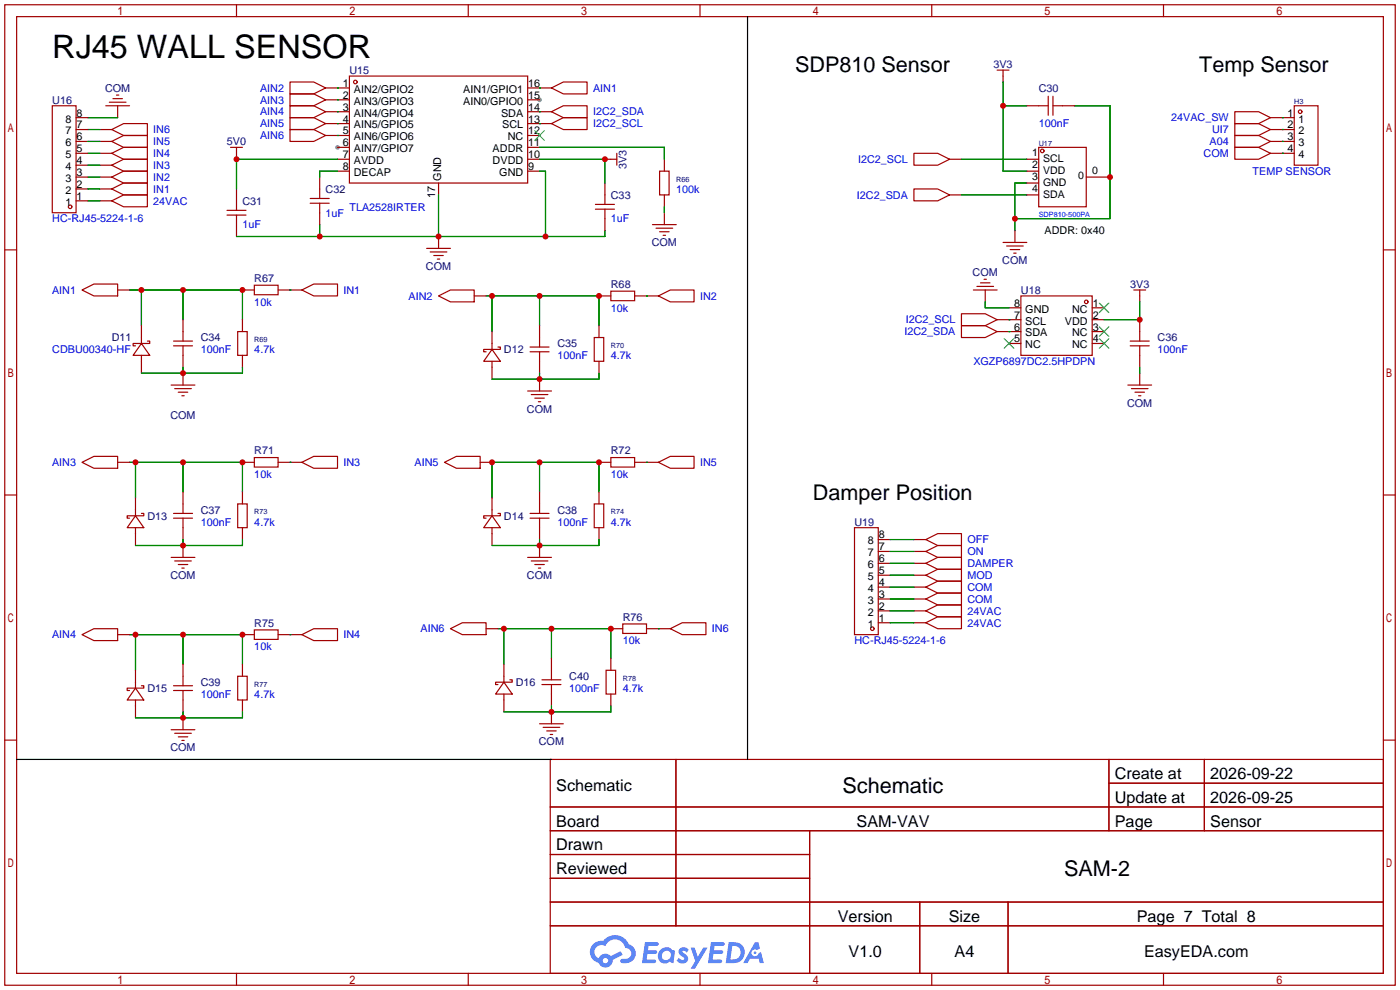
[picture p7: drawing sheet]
<svg xmlns="http://www.w3.org/2000/svg" width="299mm" height="212mm" viewBox="0 0 299 212" stroke-linecap="round" stroke-linejoin="round" font-family="sans-serif">
<g fill="#999">
<circle cx="72.1" cy="31.5" r=".51"/>
<circle cx="115.3" cy="21.3" r=".51"/>
</g>
<g fill="none" stroke="#a10000" stroke-width=".25">
<path d="M1 1h297.2v209.6h-297.2zM3.6 3.6h292.1v204.4h-292.1zM50.5 1v2.6M100.1 1v2.6M149.6 1v2.6M199.1 1v2.6M248.7 1v2.6M1 53.4h2.6M295.7 53.4h2.5M1 105.8h2.6M295.7 105.8h2.5M1 158.2h2.6"/>
<path d="M295.7 158.2h2.5M117.6 162.3h178.1v45.7h-178.1zM117.6 172.5h178.1M117.6 177.5h178.1M144.5 162.3v35.6M173 177.5v30.5M237 162.3v15.2M237 167.4h58.7M257.4 162.3v15.2M117.6 182.6h55.4M117.6 192.8h178.1M117.6 187.7h55.4"/>
<path d="M117.6 197.9h178.1M196.6 192.8v15.2M215.4 192.8v15.2M50.5 208v2.6M100.1 208v2.6M149.6 208v2.6M199.1 208v2.6M248.7 208v2.6"/>
</g>
<g fill="#5487ff">
<path d="M145.3 202.7a1.3 1.3 0 0 1 1.9 .3l-.4 .6a.54 .54 0 0 0-.9-.2l.1 .2a1.34 1.34 0 0 1 .9 1.8 1.47 1.47 0 0 1-2.3-.1l.5-.6 .8 .5a.31 .31 0 0 0 .4-.3 .31 .31 0 0 0-.3-.4 1.12 1.12 0 0 1-.7-1.8z"/>
<path d="M147.6 202.5h.9l.6 2 1.2-2h.9l-2.7 4.6h-.9l1-1.7z"/>
<path d="M137.8 201.4h1.7a1.31 1.31 0 0 1 1.2 .2 .4 .4 0 0 1-.3 .5l-1.8 .1-.1 .9h1.6a.4 .4 0 0 1 .4 .4 .4 .4 0 0 1-.5 .4h-1.6l-.2 1.2h1.4a.46 .46 0 0 1 .5 0 .46 .46 0 0 1 .1 .5l-.4 .2h-2.6z"/>
<path d="M151.9 201.4h1.7a1.32 1.32 0 0 1 1.2 .2 .39 .39 0 0 1-.3 .5l-1.8 .1-.1 .9h1.6a.4 .4 0 0 1 .4 .4 .4 .4 0 0 1-.4 .4h-1.7l-.2 1.2h1.4a.46 .46 0 0 1 .5 0 .46 .46 0 0 1 .1 .5l-.4 .2h-2.6z"/>
<path d="M161.3 201.4h.8l.3 1.3-.6 .4a.75 .75 0 0 0-1.1 .3 .75 .75 0 0 0 .5 1 .75 .75 0 0 0 .9-.7l.5-.2 .6 2.3h-.8l-.3-.9h-1.8l-.5 .9h-1z"/>
<path d="M155.7 201.4l-.6 4.4h1.5a2.27 2.27 0 0 0 2.6-2.2 2.27 2.27 0 0 0-2.7-2.2zM156.5 202.1a1.5 1.5 0 0 1 1.8 1.6 1.5 1.5 0 0 1-1.9 1.4h-.3z"/>
<path d="M141.2 203a1.6 1.6 0 0 0-.3 2.3 1.6 1.6 0 0 0 2.3 .2l.7 .3 .3-2.4-.1-.3-.5-.1a1.58 1.58 0 0 0-2.4 0zM141.8 203.5a.98 .98 0 0 1 1.6 .4 .98 .98 0 0 1-1.1 1.3 .94 .94 0 0 1-.9-.7 .94 .94 0 0 1 .4-1z"/>
<path d="M126.8 201.8a2.37 2.37 0 0 0 1.1 4 1.54 1.54 0 0 0 1.8 1 1.54 1.54 0 0 0 1.2-1.6l2.2-1.1-.5-.8-2 1a1.57 1.57 0 0 0-2.7 .5 1.5 1.5 0 0 1-.7-2.1 1.5 1.5 0 0 1 2.2-.5 2.23 2.23 0 0 1 2.3-1.4 2.23 2.23 0 0 1 2 1.8 1.16 1.16 0 0 1 1.2 1.1 1.16 1.16 0 0 1-1.1 1.2h-.7a.47 .47 0 0 0-.5 .4 .47 .47 0 0 0 .4 .5 2.17 2.17 0 0 0 2.5-.9 2.17 2.17 0 0 0-.3-2.7l-.8-.4a3.2 3.2 0 0 0-5.5-.7l-1.1 .1zM128.8 205.3a.6 .6 0 0 1 1.2 0 .6 .6 0 0 1-1.2 0z"/>
<circle cx="161.4" cy="203.6" r=".28"/>
</g>
<g fill="none" stroke="#a10000" stroke-width=".25">
<path d="M62 17.5h5.1l2.5 1.3-2.5 1.3h-5.1zM69.6 18.8h5.1M74.7 16.3h38.1v22.8h-38.1zM112.8 18.8h5.1M117.9 18.8l2.5-1.3h5.1v2.6h-5.1zM213.1 15h2.5M214.4 15v2.5M11.2 22.6h5.1v22.9h-5.1zM16.3 30.2h2.5M16.3 35.3h2.5M16.3 37.8h2.5M16.3 32.8h2.5"/>
<path d="M16.3 27.7h2.5M16.3 25.1h2.5M21.3 30.2h2.6M21.3 35.3h2.6M21.3 37.8h2.6M21.3 32.8h2.6M21.3 27.7h2.6M22.6 22.6h5.1M23.4 21.8h3.5M23.9 30.2l2.5-1.2h5.1v2.5h-5.1zM23.9 35.3l2.5-1.3h5.1v2.6h-5.1zM23.9 37.8l2.5-1.2h5.1v2.5h-5.1z"/>
<path d="M23.9 32.8l2.5-1.3h5.1v2.5h-5.1zM23.9 27.7l2.5-1.3h5.1v2.6h-5.1zM24.1 21.1h2.1M24.9 20.3h.5M25.1 22.6v2.5M49.3 31.5h2.5M50.5 31.5v2.5M62 20.1h5.1l2.5 1.2-2.5 1.3h-5.1zM62 22.6h5.1l2.5 1.3-2.5 1.2h-5.1zM62 25.1h5.1l2.5 1.3-2.5 1.3h-5.1zM62 27.7h5.1l2.5 1.3-2.5 1.2h-5.1zM68.3 37.8v4.6"/>
<path d="M69.6 21.3h5.1M69.6 23.9h5.1M69.6 26.4h5.1M69.6 29h5.1M72.1 31.5h2.6M72.1 34h2.6M72.1 36.6h2.6M93.7 39.1v2.6M112.8 21.3h2.5M112.8 23.9h5.1M112.8 26.4h5.1M112.8 29h2.5"/>
<path d="M112.8 31.5h2.5M112.8 34h2.5M112.8 36.6h2.5M117.9 23.9l2.5-1.3h5.1v2.5h-5.1zM117.9 26.4l2.5-1.3h5.1v2.6h-5.1zM129.3 34h2.5M129.3 39.1v4.6M131.8 32.8v2.5M141 36.6h2v5.1h-2zM142 34v2.6M195.3 32.8h5.1l2.5 1.2-2.5 1.3h-5.1zM202.9 34h2.6"/>
<path d="M219.5 22.6h4.5M219.5 34h2.5M219.5 36.6h2.5M219.5 39.1h2.5M222 31.5h10.2v12.7h-10.2zM224 20.6v4M225 22.6h4.6M225 20.6v4M232.2 37.8h5M263.9 23.9h5.1l2.5 1.2-2.5 1.3h-5.1zM263.9 26.4h5.1l2.5 1.3-2.5 1.3h-5.1zM263.9 29h5.1l2.5 1.2-2.5 1.3h-5.1z"/>
<path d="M263.9 31.5h5.1l2.5 1.3-2.5 1.2h-5.1zM271.5 30.2h5.1M271.5 32.8h5.1M271.5 27.7h5.1M271.5 25.1h5.1M276.6 22.6h5.1v12.7h-5.1zM16.3 40.4h2.5M16.3 42.9h2.5M21.3 40.4h2.6M21.3 42.9h2.6M23.9 40.4l2.5-1.3h5.1v2.6h-5.1zM23.9 42.9l2.5-1.2h5.1v2.5h-5.1z"/>
<path d="M48.5 45h4.1M48.5 46h4.1M50.5 40.4v4.6M50.5 46v4.5M66.3 42.4h4.1M66.3 43.4h4.1M68.3 43.4v4.6M91.2 53.1h5.1M91.9 53.8h3.6M92.7 54.6h2M93.5 55.4h.5M93.7 50.5v2.6"/>
<path d="M127.3 43.7h4M127.3 44.7h4M129.3 44.7v4.6M139.4 48h5.1M140.2 48.8h3.6M141 49.5h2M141.7 50.3h.5M142 41.7v2.5M142 45.5v2.5M195.3 40.4h5.1l2.5 1.3-2.5 1.2h-5.1zM202.9 41.7h2.6M210.3 59.7h.5"/>
<path d="M214.4 51.8h5.1M215.1 52.6h3.6M215.9 53.3h2M216.7 54.1h.5M216.9 49.3v2.5M219.5 41.7h2.5M17.5 62l2.6-1.3h5v2.5h-5zM25.1 62h2.6M30.2 73.4l1.8 2.5h-3.6zM30.2 69.6v3.8M30.2 75.9v3.9M31.5 72.9h.5v.5h-3.6v.5h.6"/>
<path d="M37.1 73.9h4M37.1 72.9h4M39.1 68.3v4.6M39.1 73.9v4.6M39.1 79.8v2.5M50.8 70.9h2v5h-2zM51.8 62h2.6M51.8 68.3v2.6M51.8 75.9v2.6M54.4 61h5v2h-5zM59.4 62h5.1M64.5 62l2.6-1.3h5v2.5h-5z"/>
<path d="M93.7 63.2l2.6-1.2h5v2.5h-5zM101.3 63.2h2.6M105.2 74.7l1.7 2.5h-3.5zM105.2 70.9v3.8M105.2 77.2v3.8M106.4 74.2h.5v.5h-3.5v.5h.5M113.3 75.2h4M113.3 74.2h4M115.3 69.6v4.6M115.3 75.2v4.6M127 72.1h2v5.1h-2zM128 63.2h2.6"/>
<path d="M128 69.6v2.5M128 77.2v2.6M130.6 62.2h5v2.1h-5zM135.6 63.2h5.1M140.7 63.2l2.6-1.2h5v2.5h-5zM205.5 69.6h5.1l2.5 1.3-2.5 1.2h-5.1zM205.5 67.1h5.1l2.5 1.2-2.5 1.3h-5.1zM208 62h5.1M208.8 61.2h3.5M209.5 60.5h2.1M210.6 62v2.5M213.1 68.3h5.1"/>
<path d="M213.1 70.9h5.1M215.6 65.8h2.6M215.6 73.4h2.6M218.2 63.2h15.2v12.7h-15.2zM233.4 65.8h2.6M233.4 68.3h2.6M233.4 70.9h2.6M233.4 73.4h2.6M241.6 73.9h4M241.6 72.9h4M242.3 62h2.6M243.6 62v2.5"/>
<path d="M243.6 68.3v4.6M243.6 73.9v4.6M243.6 79.8v2.5M17.5 98.8l2.6-1.3h5v2.6h-5zM25.1 98.8h2.6M36.6 82.3h5.1M37.3 83.1h3.6M38.1 83.8h2M38.9 84.6h.5M51.8 98.8h2.6M54.4 97.8h5v2h-5zM59.4 98.8h5.1"/>
<path d="M64.5 98.8l2.6-1.3h5v2.6h-5zM95 98.8l2.5-1.3h5.1v2.6h-5.1zM102.6 98.8h2.6M112.8 83.6h5.1M113.5 84.3h3.6M114.3 85.1h2M115.1 85.9h.5M115.3 81v2.6M128 98.8h2.6M130.6 97.8h5v2h-5zM135.6 98.8h5.1M140.7 98.8l2.6-1.3h5v2.6h-5z"/>
<path d="M241 82.3h5.1M241.8 83.1h3.6M242.6 83.8h2M243.3 84.6h.5M29 110.2l1.7 2.6h-3.5zM29 106.4v3.8M29 112.8v3.8M30.2 109.7h.5v.5h-3.5v.5h.5M36.6 119.1h5.1M37.1 110.7h4M37.1 109.7h4M37.3 119.9h3.6"/>
<path d="M39.1 105.2v4.5M39.1 110.7v4.6M39.1 116.6v2.5M50.8 107.7h2v5.1h-2zM51.8 105.2v2.5M51.8 112.8v2.5M105.2 110.2l1.7 2.6h-3.5zM105.2 106.4v3.8M105.2 112.8v3.8M106.4 109.7h.5v.5h-3.5v.5h.5M112.8 119.1h5.1M113.3 110.7h4"/>
<path d="M113.3 109.7h4M113.5 119.9h3.6M115.3 105.2v4.5M115.3 110.7v4.6M115.3 116.6v2.5M127 107.7h2v5.1h-2zM128 105.2v2.5M128 112.8v2.5M182.6 112.8h5.1v22.8h-5.1zM187.7 117.9h2.5M187.7 115.3h2.5M195.3 117.9h2.6"/>
<path d="M195.3 115.3h2.6M197.9 117.9l2.5-1.3h5.1v2.5h-5.1zM197.9 115.3l2.5-1.3h5.1v2.6h-5.1zM17.5 135.6l2.6-1.2h5v2.5h-5zM25.1 135.6h2.6M38.1 120.6h2M38.9 121.4h.5M51.8 135.6h2.6M54.4 134.6h5v2.1h-5zM59.4 135.6h5.1M64.5 135.6l2.6-1.2h5v2.5h-5zM96.3 134.4l2.5-1.3h5.1v2.5h-5.1z"/>
<path d="M103.9 134.4h2.5M114.3 120.6h2M115.1 121.4h.5M130.6 134.4h2.5M133.1 133.4h5.1v2h-5.1zM138.2 134.4h5.1M143.3 134.4l2.5-1.3h5.1v2.5h-5.1zM187.7 133.1h2.5M187.7 130.6h2.5M187.7 128h2.5M187.7 125.5h2.5M187.7 122.9h2.5"/>
<path d="M187.7 120.4h2.5M195.3 133.1h2.6M195.3 130.6h2.6M195.3 128h2.6M195.3 125.5h2.6M195.3 122.9h2.6M195.3 120.4h2.6M197.9 133.1l2.5-1.3h5.1v2.6h-5.1zM197.9 130.6l2.5-1.3h5.1v2.5h-5.1zM197.9 128l2.5-1.3h5.1v2.6h-5.1zM197.9 125.5l2.5-1.3h5.1v2.5h-5.1zM197.9 122.9l2.5-1.2h5.1v2.5h-5.1z"/>
<path d="M197.9 120.4l2.5-1.3h5.1v2.6h-5.1zM29 147.1l1.7 2.5h-3.5zM29 143.3v3.8M29 149.6v3.8M30.2 146.6h.5v.5h-3.5v.5h.5M36.6 156h5.1M37.1 147.6h4M37.1 146.6h4M37.3 156.7h3.6M38.1 157.5h2M38.9 158.2h.5M39.1 142v4.6"/>
<path d="M39.1 147.6v4.5M39.1 153.4v2.6M50.8 144.5h2v5.1h-2zM51.8 142v2.5M51.8 149.6v2.5M107.7 145.8l1.8 2.5h-3.6zM107.7 142v3.8M107.7 148.3v3.8M109 145.3h.5v.5h-3.6v.5h.5M115.3 154.7h5.1M115.8 146.3h4.1M115.8 145.3h4.1"/>
<path d="M116.1 155.4h3.5M116.8 156.2h2.1M117.6 157h.5M117.9 140.7v4.6M117.9 146.3v4.6M117.9 152.1v2.6M129.5 143.3h2.1v5h-2.1zM130.6 140.7v2.6M130.6 148.3v2.6"/>
<circle cx="75.9" cy="17.5" r=".38"/>
<circle cx="222.8" cy="32.3" r=".38"/>
<circle cx="277.9" cy="23.9" r=".38"/>
<circle cx="15" cy="44.2" r=".38"/>
<circle cx="232.2" cy="64.5" r=".38"/>
<circle cx="186.4" cy="134.4" r=".38"/>
</g>
<g fill="none" stroke="#008700" stroke-width=".25">
<path d="M72.1 18.8h.1M115.3 18.8h.1M214.4 17.5v19.1h5.1M18.8 37.8h2.5M18.8 32.8h2.5M18.8 27.7h2.5M18.8 25.1h6.3M18.8 30.2h2.5M18.8 35.3h2.5M72.1 21.3h.1M72.1 23.9h.1M72.1 26.4h.1"/>
<path d="M72.1 29h.1M72.1 34h-21.6v6.4M72.1 36.6h-3.8v1.2M115.3 26.4h.1M115.3 23.9h.1M115.3 34h14v5.1M115.3 36.6h1.3v13.9M115.3 31.5h26.7v2.5M205.5 34h14M214.4 22.6h5.1M219.5 39.1h-2.6v10.2M229.6 22.6h7.6v24.1h-20.3"/>
<path d="M274.1 25.1h.1M274.1 27.7h.1M274.1 30.2h.1M274.1 32.8h.1M18.8 42.9h2.5M18.8 40.4h2.5M68.3 48v2.5M93.7 41.7v8.8M129.3 49.3v1.2h-78.8M142 44.2v1.3M205.5 41.7h14M27.7 62h24.1v6.3"/>
<path d="M30.2 62v7.6M39.1 62v6.3M39.1 78.5v1.3M51.8 78.5v1.3h-21.6M62 62h.1M103.9 63.2h24.1v6.4M105.2 63.2v7.7M115.3 63.2v6.4M115.3 79.8v1.2M128 79.8v1.2h-22.8M138.2 63.2h.1M210.6 64.5v1.3h5"/>
<path d="M215.6 68.3h.1M215.6 70.9h.1M243.6 64.5v3.8h-7.6M243.6 78.5v1.3M27.7 98.8h24.1v6.4M29 98.8v7.6M39.1 98.8v6.4M62 98.8h.1M115.3 98.8v6.4M138.2 98.8h.1M39.1 115.3v1.3M51.8 115.3v1.3h-22.8"/>
<path d="M115.3 115.3v1.3M128 105.2v-6.4h-22.8v7.6M128 115.3v1.3h-22.8M190.2 115.3h5.1M190.2 117.9h5.1M27.7 135.6h24.1v6.4M29 135.6v7.7M39.1 135.6v6.4M62 135.6h.1M106.4 134.4h24.2v6.3M107.7 134.4v7.6M117.9 134.4v6.3"/>
<path d="M140.7 134.4h.1M190.2 133.1h5.1M190.2 130.6h5.1M190.2 128h5.1M190.2 125.5h5.1M190.2 120.4h5.1M190.2 122.9h5.1M39.1 152.1v1.3M51.8 152.1v1.3h-22.8M117.9 150.9v1.2M130.6 150.9v1.2h-22.9"/>
</g>
<path d="M114.3 27.9l2 2.1M116.3 27.9l-2 2.1M214.6 72.4l2.1 2M216.7 72.4l-2.1 2M234.9 72.4l2.1 2M234.9 69.8l2.1 2.1M234.9 64.8l2.1 2M237 72.4l-2.1 2M237 69.8l-2.1 2.1M237 64.8l-2.1 2" fill="none" stroke="#3c3" stroke-width=".25"/>
<path d="M159.8 3.6v158.7M3.6 162.3h114.3" fill="none" stroke="#000" stroke-width=".25"/>
<g fill="#c00">
<circle cx="50.5" cy="34" r=".63"/>
<circle cx="93.7" cy="50.5" r=".63"/>
<circle cx="116.6" cy="50.5" r=".63"/>
<circle cx="68.3" cy="50.5" r=".63"/>
<circle cx="129.3" cy="34" r=".63"/>
<circle cx="39.1" cy="62" r=".63"/>
<circle cx="51.8" cy="62" r=".63"/>
<circle cx="30.2" cy="62" r=".63"/>
<circle cx="39.1" cy="79.8" r=".63"/>
<circle cx="128" cy="63.2" r=".63"/>
<circle cx="115.3" cy="63.2" r=".63"/>
<circle cx="105.2" cy="63.2" r=".63"/>
<circle cx="115.3" cy="81" r=".63"/>
<circle cx="39.1" cy="98.8" r=".63"/>
<circle cx="51.8" cy="98.8" r=".63"/>
<circle cx="29" cy="98.8" r=".63"/>
<circle cx="39.1" cy="116.6" r=".63"/>
<circle cx="39.1" cy="135.6" r=".63"/>
<circle cx="51.8" cy="135.6" r=".63"/>
<circle cx="29" cy="135.6" r=".63"/>
<circle cx="39.1" cy="153.4" r=".63"/>
<circle cx="128" cy="98.8" r=".63"/>
<circle cx="115.3" cy="98.8" r=".63"/>
<circle cx="105.2" cy="98.8" r=".63"/>
<circle cx="115.3" cy="116.6" r=".63"/>
<circle cx="117.9" cy="134.4" r=".63"/>
<circle cx="130.6" cy="134.4" r=".63"/>
<circle cx="107.7" cy="134.4" r=".63"/>
<circle cx="117.9" cy="152.1" r=".63"/>
<circle cx="216.9" cy="46.7" r=".63"/>
<circle cx="237.2" cy="37.8" r=".63"/>
<circle cx="214.4" cy="22.6" r=".63"/>
<circle cx="243.6" cy="68.3" r=".63"/>
</g>
<text font-size="6.9" x="11.2" y="12.3">RJ45 WALL SENSOR</text>
<g font-size="4.6">
<text x="169.9" y="15.3">SDP810 Sensor</text>
<text x="256.3" y="15.3">Temp Sensor</text>
<text x="173.7" y="106.8">Damper Position</text>
<text x="180.1" y="169.4">Schematic</text>
<text x="227.4" y="187.2">SAM-2</text>
</g>
<g font-size="3.5">
<text x="238.3" y="166.5">Create at</text>
<text x="258.7" y="166.5">2026-09-22</text>
<text x="118.9" y="169.1">Schematic</text>
<text x="238.3" y="171.6">Update at</text>
<text x="258.7" y="171.6">2026-09-25</text>
<text x="118.9" y="176.7">Board</text>
<text x="183.1" y="176.7">SAM-VAV</text>
<text x="238.3" y="176.7">Page</text>
<text x="258.7" y="176.7">Sensor</text>
<text x="118.9" y="181.8">Drawn</text>
<text x="118.9" y="186.8">Reviewed</text>
<text x="179.1" y="197">Version</text>
<text x="202.8" y="197">Size</text>
<text x="243" y="197">Page 7 Total 8</text>
<text x="181.4" y="204.6">V1.0</text>
<text x="204" y="204.6">A4</text>
<text x="244.5" y="204.6">EasyEDA.com</text>
</g>
<g font-size="2.3" fill="#000080">
<text x="74.7" y="15.8">U15</text>
<text x="212.3" y="14.5">3V3</text>
<text x="11.2" y="22.1">U16</text>
<text x="22.5" y="19.6">COM</text>
<text x="222" y="19.6">C30</text>
<text x="48.5" y="31">5V0</text>
<text x="69.6" y="41.2">C32</text>
<text x="133.9" y="36.1" transform="rotate(-90 133.9 36.1)">3V3</text>
<text x="51.8" y="43.7">C31</text>
<text x="130.6" y="42.5">C33</text>
<text x="139.3" y="52.6">COM</text>
<text x="91" y="57.7">COM</text>
<text x="207.9" y="59">COM</text>
<text x="214.2" y="56.4">COM</text>
<text x="54.4" y="60.2">R67</text>
<text x="130.6" y="61.5">R68</text>
<text x="218.2" y="62.8">U18</text>
<text x="241.5" y="61.5">3V3</text>
<text x="23.9" y="72.9">D11</text>
<text x="42.9" y="72.9">C34</text>
<text x="107.7" y="75.5">D12</text>
<text x="119.1" y="74.2">C35</text>
<text x="247.4" y="72.9">C36</text>
<text x="36.4" y="89.5">COM</text>
<text x="112.6" y="88.2">COM</text>
<text x="240.9" y="86.9">COM</text>
<text x="54.4" y="97.1">R71</text>
<text x="130.6" y="97.1">R72</text>
<text x="31.5" y="111">D13</text>
<text x="42.9" y="109.8">C37</text>
<text x="107.7" y="111">D14</text>
<text x="119.1" y="109.8">C38</text>
<text x="182.6" y="112.3">U19</text>
<text x="36.4" y="123.7">COM</text>
<text x="112.6" y="123.7">COM</text>
<text x="54.4" y="133.9">R75</text>
<text x="133.1" y="132.6">R76</text>
<text x="31.5" y="147.9">D15</text>
<text x="42.9" y="146.6">C39</text>
<text x="110.2" y="146.6">D16</text>
<text x="121.7" y="145.3">C40</text>
<text x="36.4" y="160.6">COM</text>
<text x="115.2" y="159.3">COM</text>
</g>
<g font-size="2.3" fill="#00f">
<text x="55.6" y="19.6">AIN2</text>
<text x="55.6" y="22.1">AIN3</text>
<text x="126.7" y="19.6">AIN1</text>
<text x="32.8" y="28.5">IN6</text>
<text x="55.6" y="24.7">AIN4</text>
<text x="55.6" y="27.2">AIN5</text>
<text x="55.6" y="29.8">AIN6</text>
<text x="126.7" y="24.7">I2C2_SDA</text>
<text x="126.7" y="27.2">I2C2_SCL</text>
<text x="222" y="27.2">100nF</text>
<text x="250.3" y="26">24VAC_SW</text>
<text x="259" y="28.5">UI7</text>
<text x="32.8" y="31">IN5</text>
<text x="32.8" y="33.6">IN4</text>
<text x="183.4" y="34.8">I2C2_SCL</text>
<text x="257.2" y="33.6">COM</text>
<text x="258.5" y="31">A04</text>
<text x="32.8" y="41.2">IN1</text>
<text x="32.8" y="36.1">IN3</text>
<text x="32.8" y="38.7">IN2</text>
<text x="144.5" y="41.2">100k</text>
<text x="267.7" y="37.4">TEMP SENSOR</text>
<text x="11.2" y="47.5">HC-RJ45-5224-1-6</text>
<text x="32.8" y="43.7">24VAC</text>
<text x="69.6" y="46.3">1uF</text>
<text x="74.7" y="45">TLA2528IRTER</text>
<text x="130.6" y="47.5">1uF</text>
<text x="183.1" y="42.5">I2C2_SDA</text>
<text x="51.8" y="48.8">1uF</text>
<text x="11.1" y="62.8">AIN1</text>
<text x="54.4" y="65.3">10k</text>
<text x="73.4" y="62.8">IN1</text>
<text x="87.3" y="64.1">AIN2</text>
<text x="149.6" y="64.1">IN2</text>
<text x="130.6" y="66.6">10k</text>
<text x="193.3" y="71.7">I2C2_SDA</text>
<text x="193.6" y="69.1">I2C2_SCL</text>
<text x="11.2" y="75.5">CDBU00340-HF</text>
<text x="42.9" y="75.5">100nF</text>
<text x="54.4" y="75.5">4.7k</text>
<text x="119.1" y="76.8">100nF</text>
<text x="130.6" y="76.8">4.7k</text>
<text x="247.4" y="75.5">100nF</text>
<text x="208" y="78">XGZP6897DC2.5HPDPN</text>
<text x="11.1" y="99.6">AIN3</text>
<text x="73.4" y="99.6">IN3</text>
<text x="88.6" y="99.6">AIN5</text>
<text x="149.6" y="99.6">IN5</text>
<text x="54.4" y="102.2">10k</text>
<text x="130.6" y="102.2">10k</text>
<text x="42.9" y="112.3">100nF</text>
<text x="54.4" y="112.3">4.7k</text>
<text x="119.1" y="112.3">100nF</text>
<text x="130.6" y="112.3">4.7k</text>
<text x="206.8" y="118.7">ON</text>
<text x="206.8" y="116.1">OFF</text>
<text x="206.8" y="123.7">MOD</text>
<text x="206.8" y="121.2">DAMPER</text>
<text x="206.8" y="131.4">24VAC</text>
<text x="206.8" y="128.8">COM</text>
<text x="206.8" y="126.3">COM</text>
<text x="11.1" y="136.4">AIN4</text>
<text x="73.4" y="136.4">IN4</text>
<text x="89.9" y="135.2">AIN6</text>
<text x="133.1" y="137.7">10k</text>
<text x="152.1" y="135.2">IN6</text>
<text x="182.6" y="137.7">HC-RJ45-5224-1-6</text>
<text x="206.8" y="133.9">24VAC</text>
<text x="54.4" y="139">10k</text>
<text x="42.9" y="149.1">100nF</text>
<text x="54.4" y="149.1">4.7k</text>
<text x="121.7" y="147.9">100nF</text>
<text x="133.1" y="147.9">4.7k</text>
</g>
<g font-size="2.3">
<text x="73.3" y="18.6">1</text>
<text x="73.3" y="21.1">2</text>
<text x="73.3" y="23.6">3</text>
<text x="75.6" y="19.8">AIN2/GPIO2</text>
<text x="75.6" y="22.4">AIN3/GPIO3</text>
<text x="99" y="22.4">AIN0/GPIO0</text>
<text x="99" y="19.8">AIN1/GPIO1</text>
<text x="112.9" y="23.6">14</text>
<text x="112.9" y="21.1">15</text>
<text x="112.9" y="18.6">16</text>
<text x="14" y="28.7">7</text>
<text x="14" y="26.2">8</text>
<text x="16.4" y="30">6</text>
<text x="16.4" y="27.5">7</text>
<text x="16.4" y="24.9">8</text>
<text x="73.3" y="26.2">4</text>
<text x="73.3" y="28.7">5</text>
<text x="75.6" y="24.9">AIN4/GPIO4</text>
<text x="75.6" y="27.5">AIN5/GPIO5</text>
<text x="75.6" y="30">AIN6/GPIO6</text>
<text x="107.1" y="24.9">SDA</text>
<text x="107.3" y="27.5">SCL</text>
<text x="108.5" y="30">NC</text>
<text x="112.9" y="28.7">12</text>
<text x="112.9" y="26.2">13</text>
<text x="275.2" y="24.9">1</text>
<text x="275.2" y="27.5">2</text>
<text x="275.2" y="30">3</text>
<text x="277.5" y="26.2">1</text>
<text x="277.5" y="28.7">2</text>
<text x="14" y="33.8">5</text>
<text x="14" y="31.3">6</text>
<text x="16.4" y="35.1">4</text>
<text x="16.4" y="32.5">5</text>
<text x="73.3" y="31.3">6</text>
<text x="73.3" y="33.8">7</text>
<text x="75.6" y="32.5">AIN7/GPIO7</text>
<text x="75.6" y="35.1">AVDD</text>
<text x="105.3" y="35.1">DVDD</text>
<text x="105.3" y="32.5">ADDR</text>
<text x="112.9" y="33.8">10</text>
<text x="112.9" y="31.3">11</text>
<text x="275.2" y="32.5">4</text>
<text x="277.5" y="31.3">3</text>
<text x="277.5" y="33.8">4</text>
<text x="14" y="41.4">2</text>
<text x="14" y="38.9">3</text>
<text x="14" y="36.3">4</text>
<text x="16.4" y="40.2">2</text>
<text x="16.4" y="37.6">3</text>
<text x="73.3" y="36.3">8</text>
<text x="75.6" y="37.6">DECAP</text>
<text x="94.3" y="38.7" transform="rotate(-90 94.3 38.7)">GND</text>
<text x="106.7" y="37.6">GND</text>
<text x="112.9" y="36.3">9</text>
<text x="14" y="44">1</text>
<text x="16.4" y="42.7">1</text>
<text x="93" y="42.3" transform="rotate(-90 93 42.3)">17</text>
<text x="223.3" y="50.1">ADDR: 0x40</text>
<text x="216.8" y="65.6">8</text>
<text x="233.6" y="65.6">1</text>
<text x="216.8" y="68.1">7</text>
<text x="216.8" y="70.6">6</text>
<text x="219.1" y="66.8">GND</text>
<text x="219.1" y="69.4">SCL</text>
<text x="219.1" y="71.9">SDA</text>
<text x="227.6" y="69.4">VDD</text>
<text x="229.2" y="71.9">NC</text>
<text x="229.2" y="66.8">NC</text>
<text x="233.6" y="70.6">3</text>
<text x="233.6" y="68.1">2</text>
<text x="216.8" y="73.2">5</text>
<text x="219.1" y="74.4">NC</text>
<text x="229.2" y="74.4">NC</text>
<text x="233.6" y="73.2">4</text>
<text x="185.5" y="118.9">7</text>
<text x="185.5" y="116.4">8</text>
<text x="187.8" y="117.6">7</text>
<text x="187.8" y="115.1">8</text>
<text x="185.5" y="124">5</text>
<text x="185.5" y="121.4">6</text>
<text x="187.8" y="125.2">4</text>
<text x="187.8" y="122.7">5</text>
<text x="187.8" y="120.2">6</text>
<text x="185.5" y="131.6">2</text>
<text x="185.5" y="129.1">3</text>
<text x="185.5" y="126.5">4</text>
<text x="187.8" y="130.3">2</text>
<text x="187.8" y="127.8">3</text>
<text x="185.5" y="134.1">1</text>
<text x="187.8" y="132.9">1</text>
</g>
<g font-size="2.2">
<text x="220.6" y="33.3">1</text>
<text x="220.6" y="35.9">2</text>
<text x="222.9" y="34.6">SCL</text>
<text x="220.6" y="38.4">3</text>
<text x="220.6" y="41">4</text>
<text x="222.9" y="37.1">VDD</text>
<text x="222.9" y="39.7">GND</text>
<text x="230.4" y="38.2">0</text>
<text x="233.4" y="37.1">0</text>
<text x="222.9" y="42.2">SDA</text>
</g>
<g font-size="1.6" fill="#000080">
<text x="276.6" y="22.3">H3</text>
<text x="222" y="31.2">U17</text>
<text x="144.5" y="38.8">R66</text>
<text x="54.4" y="73.1">R69</text>
<text x="130.6" y="74.4">R70</text>
<text x="54.4" y="109.9">R73</text>
<text x="130.6" y="109.9">R74</text>
<text x="54.4" y="146.8">R77</text>
<text x="133.1" y="145.5">R78</text>
</g>
<text font-size="1.6" fill="#00f" x="222" y="46.4">SDP810-500PA</text>
</svg>
